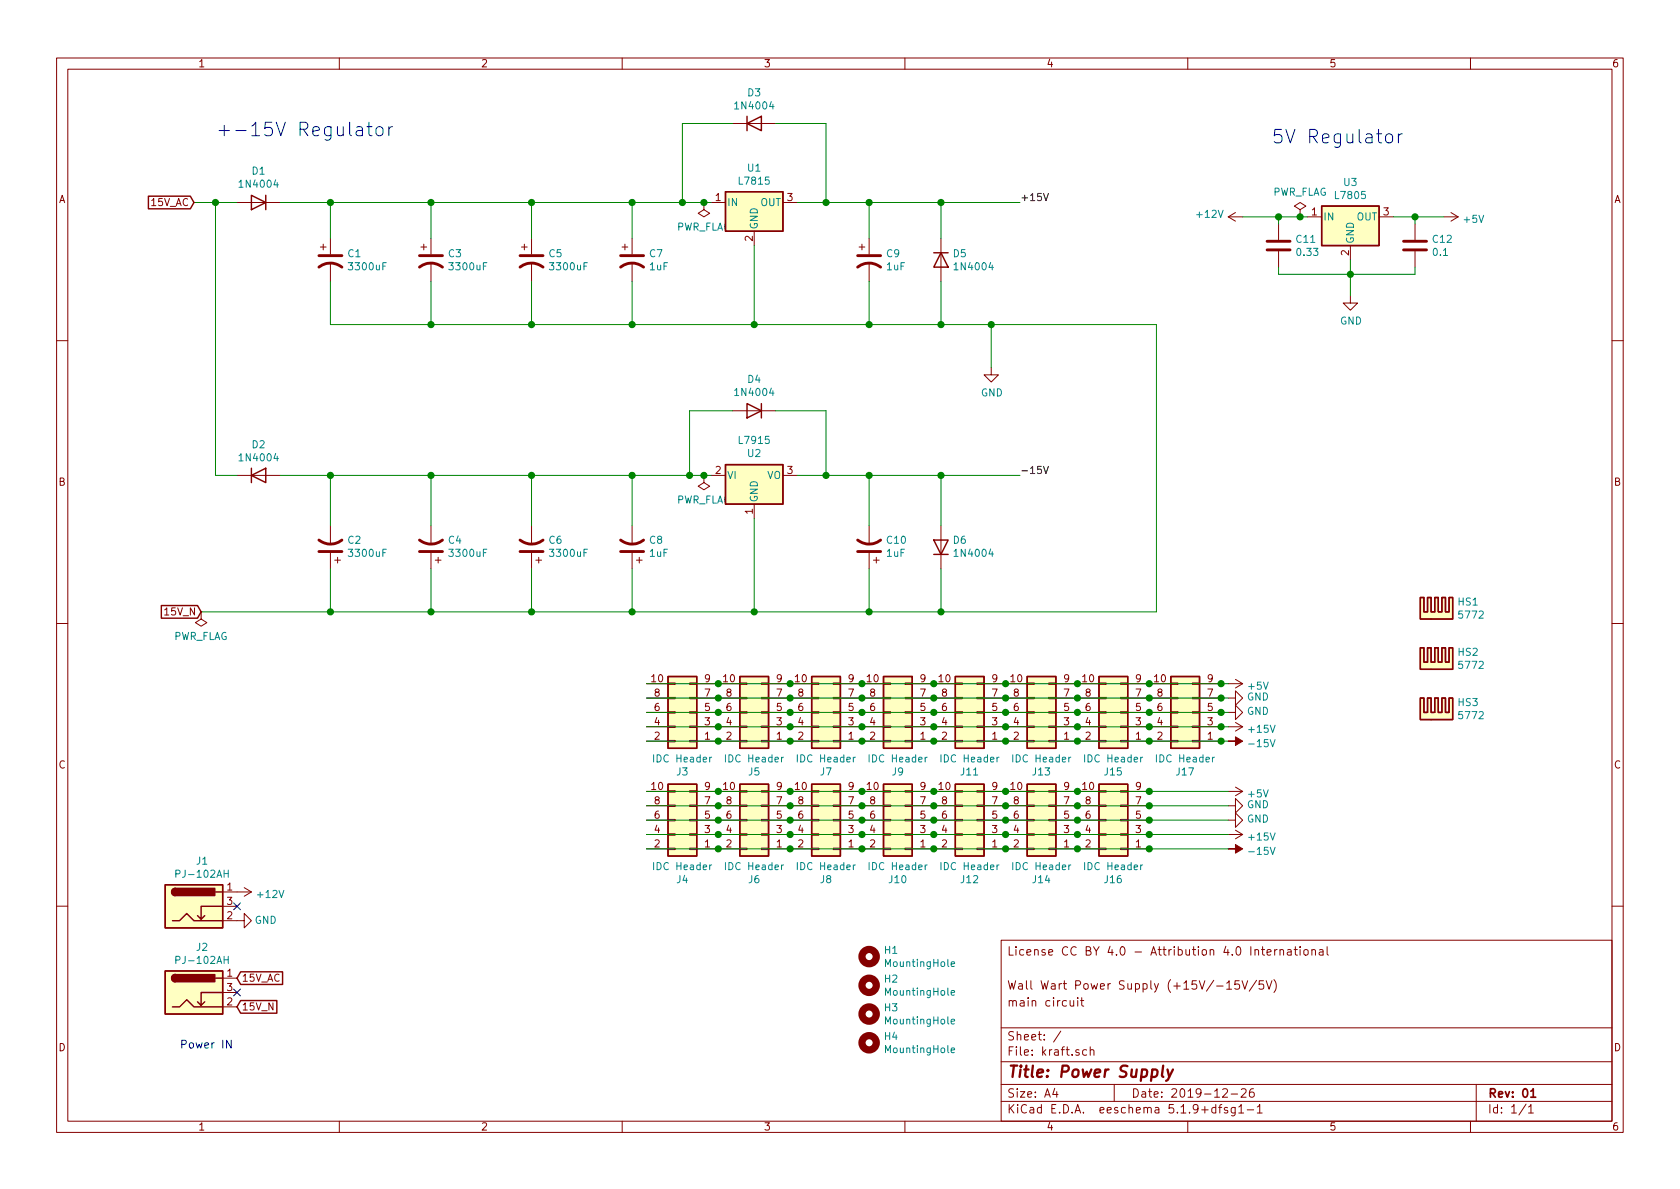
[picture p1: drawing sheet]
<svg xmlns="http://www.w3.org/2000/svg" width="297mm" height="210mm" viewBox="0 0 297 210" stroke-linecap="round" stroke-linejoin="round" font-family="sans-serif">
<g fill="none" stroke="#840000" stroke-width=".18">
<path d="M10 10.3h277v189.9h-277zM12 12.2h273v186.1h-273zM60 10.3v1.9M110 10.3v1.9M160 10.3v1.9M210 10.3v1.9M260 10.3v1.9M41.9 35.8h7.6M124.5 35.8v1.3l1 .6-1 .6-1.1-.6 1.1-.6M124.5 35.8h.1M125.7 35.8h2.6M129.5 21.8h7.7"/>
<path d="M138.4 35.8h2.6M217.2 38.3h2.5M217.2 38.3l1.2 .8M218.4 37.6l-1.2 .7M226.1 39.6v2.8M229.9 37.1l1-.7-1-.6-1 .6 1 .7v1.2M229.9 38.3h.1M231.1 38.3h2.6M243.8 38.3h2.6M250.2 39.6v2.8M255.3 38.3h2.5M256.5 37.6l1.3 .7"/>
<path d="M257.8 38.3l-1.3 .8M56.6 43.7h1.1M57.1 43.2v1M58.4 42.2v2.8M58.4 46.5v3.3M74.4 43.7h1M74.9 43.2v1M76.2 42.2v2.8M76.2 46.5v3.3M92.2 43.7h1M92.7 43.2v1M94 42.2v2.8"/>
<path d="M94 46.5v3.3M110 43.7h1M110.5 43.2v1M111.8 42.2v2.8M111.8 46.5v3.3M133.3 40.9v2.5M151.9 43.7h1M152.4 43.2v1M153.7 42.2v2.8M153.7 46.5v3.3M166.4 42.2v7.6M226.1 44.4v2.8"/>
<path d="M238.8 52.3v1.3h1.2l-1.2 1.3-1.3-1.3h1.3M238.8 43.4v2.6M250.2 44.4v2.8M10 60.2h2M129.5 72.6h7.7M175.3 65v1.3h1.2l-1.2 1.3-1.3-1.3h1.3M285 60.2h2M41.9 84.1h7.6M58.4 93v3.3M58.4 97.8v2.8M59.2 99.1h1M59.7 98.5v1.1"/>
<path d="M76.2 93v3.3M76.2 97.8v2.8M77 99.1h1M77.5 98.5v1.1M94 93v3.3M94 97.8v2.8M94.7 99.1h1.1M95.2 98.5v1.1M111.8 93v3.3M111.8 97.8v2.8M112.5 99.1h1M113 98.5v1.1"/>
<path d="M124.5 84.1v1.2l1 .7-1 .6-1.1-.6 1.1-.7M124.5 84.1h.1M125.7 84.1h2.6M133.3 89.1v2.6M138.4 84.1h2.6M153.7 93v3.3M153.7 97.8v2.8M154.4 99.1h1M154.9 98.5v1.1M166.4 93v7.6M10 110.3h2M35.6 108.2v1.3l1 .6-1 .6-1.1-.6 1.1-.6"/>
<path d="M35.6 108.2h.1M285 110.3h2M114.3 128.5h3.8M114.3 131.1h3.8M114.3 120.9h3.8M114.3 126h3.8M114.3 123.4h3.8M114.3 139.9h3.8M118.1 120.8h1.3v.2h-1.3zM118.1 123.3h1.3v.3h-1.3zM118.1 128.4h1.3v.2h-1.3zM118.1 130.9h1.3v.3h-1.3z"/>
<path d="M118.1 125.9h1.3v.2h-1.3zM118.1 139.8h1.3v.3h-1.3zM121.9 120.8h1.3v.2h-1.3zM121.9 123.3h1.3v.3h-1.3zM121.9 128.4h1.3v.2h-1.3zM121.9 130.9h1.3v.3h-1.3zM121.9 125.9h1.3v.2h-1.3zM121.9 139.8h1.3v.3h-1.3zM123.2 128.5h7.6M123.2 131.1h7.6M123.2 120.9h7.6M123.2 126h7.6"/>
<path d="M123.2 123.4h7.6M123.2 139.9h7.6M130.8 120.8h1.3v.2h-1.3zM130.8 123.3h1.3v.3h-1.3zM130.8 128.4h1.3v.2h-1.3zM130.8 130.9h1.3v.3h-1.3zM130.8 125.9h1.3v.2h-1.3zM130.8 139.8h1.3v.3h-1.3zM134.6 120.8h1.3v.2h-1.3zM134.6 123.3h1.3v.3h-1.3zM134.6 128.4h1.3v.2h-1.3zM134.6 130.9h1.3v.3h-1.3z"/>
<path d="M134.6 125.9h1.3v.2h-1.3zM134.6 139.8h1.3v.3h-1.3zM135.9 128.5h7.6M135.9 131.1h7.6M135.9 120.9h7.6M135.9 126h7.6M135.9 123.4h7.6M135.9 139.9h7.6M143.5 120.8h1.3v.2h-1.3zM143.5 123.3h1.3v.3h-1.3zM143.5 128.4h1.3v.2h-1.3zM143.5 130.9h1.3v.3h-1.3z"/>
<path d="M143.5 125.9h1.3v.2h-1.3zM143.5 139.8h1.3v.3h-1.3zM147.3 120.8h1.3v.2h-1.3zM147.3 123.3h1.3v.3h-1.3zM147.3 128.4h1.3v.2h-1.3zM147.3 130.9h1.3v.3h-1.3zM147.3 125.9h1.3v.2h-1.3zM147.3 139.8h1.3v.3h-1.3zM148.6 128.5h7.6M148.6 131.1h7.6M148.6 120.9h7.6M148.6 126h7.6"/>
<path d="M148.6 123.4h7.6M148.6 139.9h7.6M156.2 120.8h1.3v.2h-1.3zM156.2 123.3h1.3v.3h-1.3zM156.2 128.4h1.3v.2h-1.3zM156.2 130.9h1.3v.3h-1.3zM156.2 125.9h1.3v.2h-1.3zM156.2 139.8h1.3v.3h-1.3zM160 120.8h1.3v.2h-1.3zM160 123.3h1.3v.3h-1.3zM160 128.4h1.3v.2h-1.3zM160 130.9h1.3v.3h-1.3z"/>
<path d="M160 125.9h1.3v.2h-1.3zM160 139.8h1.3v.3h-1.3zM161.3 128.5h7.6M161.3 131.1h7.6M161.3 120.9h7.6M161.3 126h7.6M161.3 123.4h7.6M161.3 139.9h7.6M168.9 120.8h1.3v.2h-1.3zM168.9 123.3h1.3v.3h-1.3zM168.9 128.4h1.3v.2h-1.3zM168.9 130.9h1.3v.3h-1.3z"/>
<path d="M168.9 125.9h1.3v.2h-1.3zM168.9 139.8h1.3v.3h-1.3zM172.7 120.8h1.3v.2h-1.3zM172.7 123.3h1.3v.3h-1.3zM172.7 128.4h1.3v.2h-1.3zM172.7 130.9h1.3v.3h-1.3zM172.7 125.9h1.3v.2h-1.3zM172.7 139.8h1.3v.3h-1.3zM174 128.5h7.6M174 131.1h7.6M174 120.9h7.6M174 126h7.6"/>
<path d="M174 123.4h7.6M174 139.9h7.6M181.6 120.8h1.3v.2h-1.3zM181.6 123.3h1.3v.3h-1.3zM181.6 128.4h1.3v.2h-1.3zM181.6 130.9h1.3v.3h-1.3zM181.6 125.9h1.3v.2h-1.3zM181.6 139.8h1.3v.3h-1.3zM185.4 120.8h1.3v.2h-1.3zM185.4 123.3h1.3v.3h-1.3zM185.4 128.4h1.3v.2h-1.3zM185.4 130.9h1.3v.3h-1.3z"/>
<path d="M185.4 125.9h1.3v.2h-1.3zM185.4 139.8h1.3v.3h-1.3zM186.7 128.5h7.6M186.7 131.1h7.6M186.7 120.9h7.6M186.7 126h7.6M186.7 123.4h7.6M186.7 139.9h7.6M194.3 120.8h1.3v.2h-1.3zM194.3 123.3h1.3v.3h-1.3zM194.3 128.4h1.3v.2h-1.3zM194.3 130.9h1.3v.3h-1.3z"/>
<path d="M194.3 125.9h1.3v.2h-1.3zM194.3 139.8h1.3v.3h-1.3zM198.1 120.8h1.3v.2h-1.3zM198.1 123.3h1.3v.3h-1.3zM198.1 128.4h1.3v.2h-1.3zM198.1 130.9h1.3v.3h-1.3zM198.1 125.9h1.3v.2h-1.3zM198.1 139.8h1.3v.3h-1.3zM199.4 128.5h7.6M199.4 131.1h7.6M199.4 120.9h7.6M199.4 126h7.6"/>
<path d="M199.4 123.4h7.6M199.4 139.9h3.8M207 120.8h1.3v.2h-1.3zM207 123.3h1.3v.3h-1.3zM207 128.4h1.3v.2h-1.3zM207 130.9h1.3v.3h-1.3zM207 125.9h1.3v.2h-1.3zM210.8 120.8h1.3v.2h-1.3zM210.8 123.3h1.3v.3h-1.3zM210.8 128.4h1.3v.2h-1.3zM210.8 130.9h1.3v.3h-1.3zM210.8 125.9h1.3v.2h-1.3z"/>
<path d="M212.1 128.5h3.8M212.1 131.1h3.8M212.1 120.9h3.8M212.1 126h3.8M212.1 123.4h3.8M217.2 123.4h1.2v-1.2l1.3 1.2-1.3 1.3v-1.3M217.2 126h1.2v-1.3l1.3 1.3-1.3 1.2v-1.2M217.2 128.5h2.5M217.2 120.9h2.5M217.2 139.9h2.5M218.4 127.8l1.3 .7M218.4 120.1l1.3 .8"/>
<path d="M218.4 139.2l1.3 .7M219.7 128.5l-1.3 .8M219.7 120.9l-1.3 .8M219.7 139.9l-1.3 .8M39.4 157.7h5M43.2 157l1.2 .7M44.4 157.7l-1.2 .8M114.3 147.6h3.8M114.3 150.1h3.8M114.3 145h3.8M114.3 142.5h3.8M118.1 142.4h1.3v.2h-1.3z"/>
<path d="M118.1 147.4h1.3v.3h-1.3zM118.1 150h1.3v.2h-1.3zM118.1 144.9h1.3v.3h-1.3zM121.9 142.4h1.3v.2h-1.3zM121.9 147.4h1.3v.3h-1.3zM121.9 150h1.3v.2h-1.3zM121.9 144.9h1.3v.3h-1.3zM123.2 147.6h7.6M123.2 150.1h7.6M123.2 145h7.6M123.2 142.5h7.6M130.8 142.4h1.3v.2h-1.3z"/>
<path d="M130.8 147.4h1.3v.3h-1.3zM130.8 150h1.3v.2h-1.3zM130.8 144.9h1.3v.3h-1.3zM134.6 142.4h1.3v.2h-1.3zM134.6 147.4h1.3v.3h-1.3zM134.6 150h1.3v.2h-1.3zM134.6 144.9h1.3v.3h-1.3zM135.9 147.6h7.6M135.9 150.1h7.6M135.9 145h7.6M135.9 142.5h7.6M143.5 142.4h1.3v.2h-1.3z"/>
<path d="M143.5 147.4h1.3v.3h-1.3zM143.5 150h1.3v.2h-1.3zM143.5 144.9h1.3v.3h-1.3zM147.3 142.4h1.3v.2h-1.3zM147.3 147.4h1.3v.3h-1.3zM147.3 150h1.3v.2h-1.3zM147.3 144.9h1.3v.3h-1.3zM148.6 147.6h7.6M148.6 150.1h7.6M148.6 145h7.6M148.6 142.5h7.6M156.2 142.4h1.3v.2h-1.3z"/>
<path d="M156.2 147.4h1.3v.3h-1.3zM156.2 150h1.3v.2h-1.3zM156.2 144.9h1.3v.3h-1.3zM160 142.4h1.3v.2h-1.3zM160 147.4h1.3v.3h-1.3zM160 150h1.3v.2h-1.3zM160 144.9h1.3v.3h-1.3zM161.3 147.6h7.6M161.3 150.1h7.6M161.3 145h7.6M161.3 142.5h7.6M168.9 142.4h1.3v.2h-1.3z"/>
<path d="M168.9 147.4h1.3v.3h-1.3zM168.9 150h1.3v.2h-1.3zM168.9 144.9h1.3v.3h-1.3zM172.7 142.4h1.3v.2h-1.3zM172.7 147.4h1.3v.3h-1.3zM172.7 150h1.3v.2h-1.3zM172.7 144.9h1.3v.3h-1.3zM174 147.6h7.6M174 150.1h7.6M174 145h7.6M174 142.5h7.6M181.6 142.4h1.3v.2h-1.3z"/>
<path d="M181.6 147.4h1.3v.3h-1.3zM181.6 150h1.3v.2h-1.3zM181.6 144.9h1.3v.3h-1.3zM185.4 142.4h1.3v.2h-1.3zM185.4 147.4h1.3v.3h-1.3zM185.4 150h1.3v.2h-1.3zM185.4 144.9h1.3v.3h-1.3zM186.7 147.6h7.6M186.7 150.1h7.6M186.7 145h7.6M186.7 142.5h7.6M194.3 142.4h1.3v.2h-1.3z"/>
<path d="M194.3 147.4h1.3v.3h-1.3zM194.3 150h1.3v.2h-1.3zM194.3 144.9h1.3v.3h-1.3zM198.1 142.4h1.3v.2h-1.3zM198.1 147.4h1.3v.3h-1.3zM198.1 150h1.3v.2h-1.3zM198.1 144.9h1.3v.3h-1.3zM199.4 147.6h3.8M199.4 150.1h3.8M199.4 145h3.8M199.4 142.5h3.8M217.2 142.5h1.2v-1.3l1.3 1.3-1.3 1.3v-1.3"/>
<path d="M217.2 145h1.2v-1.2l1.3 1.2-1.3 1.3v-1.3M217.2 147.6h2.5M218.4 146.8l1.3 .8M219.7 147.6l-1.3 .7M10 160.2h2M39.4 162.8h3.8v-1.3l1.2 1.3-1.2 1.3v-1.3M39.4 160.3h2.5M39.4 173h2.5M39.4 178h2.5M39.4 175.5h2.5M177 166.3h108v32h-108zM189.2 176.9l.1 .9 .3 .1 .2-.1"/>
<path d="M189.8 176.9v1M190.6 176.4v.2M190.6 176.9v1M191.1 176.9h.5M191.3 176.4v1.3l.3 .2M215.1 174.4h1.2M216.9 173.9l.4-.5v1.5M216.9 174.9h.9M219.1 173.4h-.7l-.1 .7 .2-.1 .5 .1 .2 .2-.1 .5-.2 .1-.6-.1M219.6 173.4l.5 1.5 .5-1.5M222.2 173.3l-1.3 2M223 167.9h.6"/>
<path d="M223.2 167.4v1.3l.4 .2M223.4 173.4h-.7l-.1 .7 .2-.1 .5 .1 .1 .2v.5l-.2 .1-.6-.1M223.9 173.4l.5 1.5 .5-1.5M224 168.4l.7-.1v-.3l-.5-.1-.2 .2 .1 .7h.6M225.2 173.2a1.79 1.79 0 0 1 0 2.3M225.4 167.9v1M225.8 167.9l-.4 .3M226.3 168l.2-.1 .4 .1v.9M226.3 167.9v1M227.7 168h.5l.1 .9M228.3 168.3h-.5l-.2 .2 .2 .4 .5-.1M228.8 167.9h.6"/>
<path d="M229 167.4v1.3l.4 .2M229.9 167.4v.2M229.9 167.9v1M230.6 168l.2-.1 .4 .1v.8l-.2 .1-.4-.1zM232 168l.2-.1 .3 .1 .1 .9M232 167.9v1M233.3 168h.6v.9M233.9 168.3h-.4l-.3 .2 .3 .4 .4-.1M234.6 167.4v1.3l.3 .2M285 160.2h2M60 198.3v1.9M110 198.3v1.9"/>
<path d="M160 198.3v1.9M177 194.8h108M177 191.8h108M177 187.8h108M177 181.8h108M186.5 192.5l-.4 1h1M186.8 193v1M187.6 182.3l-1.3 2M192.1 185.7l-.4-.1-.3 .3 .1 .6 .2 .1 .4-.1M192.8 185.7a.37 .37 0 0 1 .6 .1v.8M192.8 185.1v1.5M197 191.8v3"/>
<path d="M210 198.3v1.9M215 195.9l-.5-.1-.3 .3 .1 .6 .2 .1 .5-.1M215 195.3v1.5M215.5 195.8h.5M216 195.3l-.3 .2v1.3M216.2 192.7l.2-.2h.4l.2 .5-.9 1h.9M217 195.9l-.3-.1-.2 .2v.3l.5 .1v.3h-.5M217.7 193.5h1.1M218.4 195.8v1.2l-.3 .3h-.3M218.4 195.9l-.4-.1-.3 .3 .1 .6h.6M219 195.8l.5-.5v1.5M219 196.8h.9"/>
<path d="M219.5 192.7l.2-.2h.3l.3 .2v.3v.2l-.9 .8h.9M220.5 196.3h1.2M221.6 192.5a.59 .59 0 0 0-.7 .7l.1 .7 .2 .1 .5-.1 .1-.5-.2-.2-.4-.1-.3 .3M222.3 195.8l.4-.5v1.5M222.3 196.8h.9M260 198.3v1.9M261 191.8v6.5M269.8 195.2l-1.2 2M270.3 195.8l.4-.5v1.5M270.3 196.8h.8"/>
</g>
<path d="M270.7 193l.4-.5v1.5M270.7 194h.8" fill="none" stroke="#840000" stroke-width=".3"/>
<path d="M205.7 188.4l-.3 1.8 .3 .2M206.4 189.1l.3 1.3M207.4 189.1l-.9 1.8-.3 .2" fill="none" stroke="#840000" stroke-width=".41"/>
<g fill="#840000" stroke="#840000" stroke-width=".18">
<path d="M217.2 131.1h1.2v-.8l1.3 .8-1.3 .7v-.7z"/>
<path d="M217.2 150.1h1.2v-.8l1.3 .8-1.3 .8v-.8z"/>
</g>
<g fill="#ffffc2" stroke="#ffffc2" stroke-width=".18">
<path d="M118.1 119.6h5.1v12.7h-5.1z"/>
<path d="M130.8 119.6h5.1v12.7h-5.1z"/>
<path d="M143.5 119.6h5.1v12.7h-5.1z"/>
<path d="M156.2 119.6h5.1v12.7h-5.1z"/>
<path d="M168.9 119.6h5.1v12.7h-5.1z"/>
<path d="M181.6 119.6h5.1v12.7h-5.1z"/>
<path d="M194.3 119.6h5.1v12.7h-5.1z"/>
<path d="M128.3 82.2h10.1v6.9h-10.1z"/>
<path d="M128.3 33.9h10.1v7h-10.1z"/>
<path d="M233.7 36.4h10.1v7h-10.1z"/>
<path d="M251.1 123.4h.7v2.6h.6v-2.6h.6v2.6h.7l-.7 1.2h-1.9z"/>
<path d="M253.7 123.4h.6v2.6h.6v-2.6h.7v2.6h.6v-2.6h.6v3.8h-3.8l.7-1.2z"/>
<path d="M251.1 114.5h.7v2.6h.6v-2.6h.6v2.6h.7l-.7 1.3h-1.9z"/>
<path d="M253.7 114.5h.6v2.6h.6v-2.6h.7v2.6h.6v-2.6h.6v3.9h-3.8l.7-1.3z"/>
<path d="M251.1 105.7h.7v2.5h.6v-2.5h.6v2.5h.7l-.7 1.3h-1.9z"/>
<path d="M253.7 105.7h.6v2.5h.6v-2.5h.7v2.5h.6v-2.5h.6v3.8h-3.8l.7-1.3z"/>
<path d="M29.2 156.5h10.2v7.6h-10.2z"/>
<path d="M29.2 171.7h10.2v7.6h-10.2z"/>
<path d="M118.1 138.7h5.1v12.7h-5.1z"/>
<path d="M130.8 138.7h5.1v12.7h-5.1z"/>
<path d="M143.5 138.7h5.1v12.7h-5.1z"/>
<path d="M156.2 138.7h5.1v12.7h-5.1z"/>
<path d="M168.9 138.7h5.1v12.7h-5.1z"/>
<path d="M181.6 138.7h5.1v12.7h-5.1z"/>
<path d="M194.3 138.7h5.1v12.7h-5.1z"/>
<path d="M207 119.6h5.1v12.7h-5.1z"/>
</g>
<g fill="none" stroke="#840000" stroke-width=".25">
<path d="M26.2 34.7h7.5l.6 1.1-.6 1.1h-7.5zM44.4 34.5l2.6 1.3-2.6 1.3zM47 34.5v2.6M128.3 33.9h10.1v7h-10.1zM132.1 21.8l2.5-1.2v2.5zM132.1 20.6v2.5M233.7 36.4h10.1v7h-10.1zM165.1 44.7h2.5M166.4 44.7l1.2 2.5h-2.5zM132.1 71.4l2.5 1.2-2.5 1.3zM134.6 71.4v2.5M44.4 84.1l2.6-1.3v2.5z"/>
<path d="M44.4 82.8v2.5M128.3 82.2h10.1v6.9h-10.1zM165.1 95.5h2.5l-1.2 2.5zM165.1 98h2.5M28.5 107.1h6.4l.7 1.1-.7 1.1h-6.4zM118.1 119.6h5.1v12.7h-5.1zM130.8 119.6h5.1v12.7h-5.1zM143.5 119.6h5.1v12.7h-5.1zM156.2 119.6h5.1v12.7h-5.1zM168.9 119.6h5.1v12.7h-5.1zM181.6 119.6h5.1v12.7h-5.1zM194.3 119.6h5.1v12.7h-5.1z"/>
<path d="M207 119.6h5.1v12.7h-5.1zM251.1 114.5h.7v2.6h.6v-2.6h.6v2.6h.7v-2.6h.6v2.6h.6v-2.6h.7v2.6h.6v-2.6h.6v3.9h-5.7zM251.1 105.7h.7v2.5h.6v-2.5h.6v2.5h.7v-2.5h.6v2.5h.6v-2.5h.7v2.5h.6v-2.5h.6v3.8h-5.7zM118.1 138.7h5.1v12.7h-5.1zM130.8 138.7h5.1v12.7h-5.1zM143.5 138.7h5.1v12.7h-5.1zM156.2 138.7h5.1v12.7h-5.1zM168.9 138.7h5.1v12.7h-5.1zM181.6 138.7h5.1v12.7h-5.1zM194.3 138.7h5.1v12.7h-5.1zM251.1 123.4h.7v2.6h.6v-2.6h.6v2.6h.7v-2.6h.6v2.6h.6v-2.6h.7v2.6h.6v-2.6h.6v3.8h-5.7zM29.2 156.5h10.2v7.6h-10.2z"/>
<path d="M31 157.1a.63 .63 0 0 0-.6 .6 .63 .63 0 0 0 .6 .7M38.1 157.7h1.3M29.2 171.7h10.2v7.6h-10.2zM30.5 162.8h1.2l1.3-1.3 1.3 1.3h5.1M30.5 178h1.2l1.3-1.2 1.3 1.2h5.1M31 172.3a.63 .63 0 0 0-.6 .7 .63 .63 0 0 0 .6 .6M36.2 161.9l-.6 .7M36.2 177.2l-.6 .6M38.1 173h1.3M39.4 160.3h-3.8v2.3l-.7-.7M39.4 175.5h-3.8v2.3l-.7-.6M42.5 171.9h7.5v2.2h-7.5l-.6-1.1z"/>
<path d="M42.5 176.9h6.4v2.3h-6.4l-.6-1.2z"/>
</g>
<g fill="none" stroke="#008484" stroke-width=".18">
<path d="M125.8 133.9l-.3 .2M138.5 133.9l-.3 .2M151.2 133.9l-.3 .2M163.9 133.9l-.3 .2M176.6 133.9l-.3 .2M189.3 133.9l-.3 .2M202 133.9l-.3 .2M214.7 133.9l-.3 .2M31.1 154.5l.7-.1v-.4l-.7-.1v1.2M39.6 154.5h.8M40.4 153.9v1.2M125.8 153l-.3 .2"/>
<path d="M138.5 153l-.3 .2M151.2 153l-.3 .2M163.9 153l-.3 .2M176.6 153l-.3 .2M189.3 153l-.3 .2M202 153l-.3 .2M31.1 169.8l.7-.1v-.5l-.7-.1v1.3M39.6 169.7h.8M40.4 169.1v1.3M168.2 170.5l.6-.1-.1-.3h-.3l-.2 .2v.6h.5M168.2 175.6l.6-.1-.1-.3h-.3l-.2 .1v.6h.5M168.2 180.6l.6-.1-.1-.2-.3-.1-.2 .2v.6h.5"/>
<path d="M168.2 185.7l.6-.1-.1-.2-.3-.1-.2 .2v.6h.5"/>
</g>
<g fill="none" stroke="#840000" stroke-width=".51">
<path d="M56.4 47.2a3.3 3.3 0 0 1 4.1 0M56.4 45.2h4.1M74.2 47.2a3.3 3.3 0 0 1 4 0M74.2 45.2h4M91.9 47.2a3.3 3.3 0 0 1 4.1 0M91.9 45.2h4.1M109.7 47.2a3.3 3.3 0 0 1 4.1 0M109.7 45.2h4.1M151.6 47.2a3.3 3.3 0 0 1 4.1 0M151.6 45.2h4.1M224 44.2h4.1M224 42.7h4.1"/>
<path d="M248.2 44.2h4M248.2 42.7h4M56.4 95.5a3.3 3.3 0 0 0 4.1 0M56.4 97.5h4.1M74.2 95.5a3.3 3.3 0 0 0 4 0M74.2 97.5h4M91.9 95.5a3.3 3.3 0 0 0 4.1 0M91.9 97.5h4.1M109.7 95.5a3.3 3.3 0 0 0 4.1 0M109.7 97.5h4.1M151.6 95.5a3.3 3.3 0 0 0 4.1 0M151.6 97.5h4.1"/>
</g>
<g fill="none" stroke="#840000" stroke-width="1.3">
<circle cx="153.7" cy="169.2" r="1.27"/>
<circle cx="153.7" cy="174.2" r="1.27"/>
<circle cx="153.7" cy="179.3" r="1.27"/>
<circle cx="153.7" cy="184.4" r="1.27"/>
</g>
<g fill="#840000" stroke="#840000" stroke-width=".25">
<path d="M30.5 157.3l.5-.2v1.3a.64 .64 0 0 1-.6-.4 .64 .64 0 0 1 .1-.7z"/>
<path d="M31 157.1h7v1.3h-7z"/>
<path d="M30.5 172.5l.5-.2v1.3a.64 .64 0 0 1-.6-.4 .64 .64 0 0 1 .1-.7z"/>
<path d="M31 172.3h7v1.3h-7z"/>
</g>
<g fill="none" stroke="#008400" stroke-width=".18">
<path d="M34.3 35.8h7.6M38.1 35.8v48.3h3.8M49.5 35.8h76.2M58.4 35.8v6.4M76.2 35.8v6.4M94 35.8v6.4M111.8 35.8v6.4M129.5 21.8h-8.9v14M137.2 21.8h8.8v14M141 35.8h39.3M153.7 35.8v6.4M166.4 35.8v6.4"/>
<path d="M219.7 38.3h11.4M226.1 38.3v1.3M246.4 38.3h8.9M250.2 38.3v1.3M58.4 49.8v7.6h146.1v50.8h-168.9M76.2 49.8v7.6M94 49.8v7.6M111.8 49.8v7.6M133.3 43.4v14M153.7 49.8v7.6M166.4 49.8v7.6M175.3 57.4v7.6"/>
<path d="M226.1 47.2v1.3h24.1v-1.3M238.8 46v6.3M129.5 72.6h-7.6v11.5M137.2 72.6h8.8v11.5M49.5 84.1h76.2M58.4 84.1v8.9M76.2 84.1v8.9M94 84.1v8.9M111.8 84.1v8.9M133.3 91.7v16.5M141 84.1h39.3M153.7 84.1v8.9"/>
<path d="M166.4 84.1v8.9M58.4 100.6v7.6M76.2 100.6v7.6M94 100.6v7.6M111.8 100.6v7.6M153.7 100.6v7.6M166.4 100.6v7.6M114.3 126h102.9M114.3 128.5h102.9M114.3 131.1h102.9M114.3 123.4h102.9M114.3 120.9h102.9"/>
<path d="M114.3 139.9h102.9M114.3 147.6h102.9M114.3 145h102.9M114.3 150.1h102.9M114.3 142.5h102.9"/>
</g>
<path d="M184.5 34.2l.4 1.3 .5-1.3M184.5 82.5l.4 1.2 .5-1.2" fill="none" stroke="#000" stroke-width=".18"/>
<path d="M63.1 22.5l.2-.1 .7 .1 .1 1.5M64.1 23l-.8 .1a.47 .47 0 0 0-.4 .4 .47 .47 0 0 0 .4 .5l.8-.1M64.9 22.4h.9M65.2 21.6v2.1l.1 .2 .5 .1M66.7 22.5a.63 .63 0 0 1 1 .4v.6a.64 .64 0 0 1-.6 .5 .64 .64 0 0 1-.6-.5v-.6zM68.8 22.4v1.6M69.4 22.4a.64 .64 0 0 0-.6 .5M245.1 23.9a.65 .65 0 0 1 .6-.2 .65 .65 0 0 1 .5 .4v.7a.64 .64 0 0 1-.6 .5 .64 .64 0 0 1-.6-.5zM247.2 23.7v1.6M247.9 23.7a.64 .64 0 0 0-.7 .4M40.9 183.9v1.4l-.8-1.4v1.4" fill="none" stroke="#0000c2" stroke-width=".18"/>
<g fill="#008400" stroke="#008400" stroke-width=".25">
<circle cx="177.8" cy="142.5" r=".51"/>
<circle cx="146.1" cy="35.8" r=".51"/>
<circle cx="139.7" cy="145" r=".51"/>
<circle cx="58.4" cy="108.2" r=".51"/>
<circle cx="127" cy="145" r=".51"/>
<circle cx="165.1" cy="142.5" r=".51"/>
<circle cx="133.4" cy="57.4" r=".51"/>
<circle cx="94" cy="108.2" r=".51"/>
<circle cx="152.4" cy="142.5" r=".51"/>
<circle cx="152.4" cy="145" r=".51"/>
<circle cx="203.2" cy="142.5" r=".51"/>
<circle cx="76.2" cy="108.2" r=".51"/>
<circle cx="190.5" cy="142.5" r=".51"/>
<circle cx="165.1" cy="147.6" r=".51"/>
<circle cx="165.1" cy="150.1" r=".51"/>
<circle cx="152.4" cy="150.1" r=".51"/>
<circle cx="111.8" cy="84.1" r=".51"/>
<circle cx="139.7" cy="150.1" r=".51"/>
<circle cx="177.8" cy="150.1" r=".51"/>
<circle cx="127" cy="150.1" r=".51"/>
<circle cx="94" cy="84.1" r=".51"/>
<circle cx="203.2" cy="147.6" r=".51"/>
<circle cx="190.5" cy="150.1" r=".51"/>
<circle cx="190.5" cy="147.6" r=".51"/>
<circle cx="94" cy="35.8" r=".51"/>
<circle cx="177.8" cy="147.6" r=".51"/>
<circle cx="203.2" cy="150.1" r=".51"/>
<circle cx="38.1" cy="35.8" r=".51"/>
<circle cx="166.4" cy="57.4" r=".51"/>
<circle cx="152.4" cy="147.6" r=".51"/>
<circle cx="175.3" cy="57.4" r=".51"/>
<circle cx="139.7" cy="147.6" r=".51"/>
<circle cx="127" cy="147.6" r=".51"/>
<circle cx="76.2" cy="84.1" r=".51"/>
<circle cx="153.7" cy="84.1" r=".51"/>
<circle cx="203.2" cy="145" r=".51"/>
<circle cx="58.4" cy="84.1" r=".51"/>
<circle cx="190.5" cy="145" r=".51"/>
<circle cx="177.8" cy="145" r=".51"/>
<circle cx="166.4" cy="84.1" r=".51"/>
<circle cx="165.1" cy="145" r=".51"/>
<circle cx="111.8" cy="35.8" r=".51"/>
<circle cx="165.1" cy="123.4" r=".51"/>
<circle cx="177.8" cy="123.4" r=".51"/>
<circle cx="190.5" cy="123.4" r=".51"/>
<circle cx="203.2" cy="123.4" r=".51"/>
<circle cx="124.5" cy="84.1" r=".51"/>
<circle cx="215.9" cy="123.4" r=".51"/>
<circle cx="127" cy="126" r=".51"/>
<circle cx="139.7" cy="126" r=".51"/>
<circle cx="152.4" cy="123.4" r=".51"/>
<circle cx="152.4" cy="126" r=".51"/>
<circle cx="153.7" cy="35.8" r=".51"/>
<circle cx="165.1" cy="126" r=".51"/>
<circle cx="177.8" cy="126" r=".51"/>
<circle cx="190.5" cy="126" r=".51"/>
<circle cx="203.2" cy="126" r=".51"/>
<circle cx="166.4" cy="35.8" r=".51"/>
<circle cx="139.7" cy="142.5" r=".51"/>
<circle cx="203.2" cy="120.9" r=".51"/>
<circle cx="111.8" cy="57.4" r=".51"/>
<circle cx="127" cy="120.9" r=".51"/>
<circle cx="139.7" cy="120.9" r=".51"/>
<circle cx="152.4" cy="120.9" r=".51"/>
<circle cx="165.1" cy="120.9" r=".51"/>
<circle cx="177.8" cy="120.9" r=".51"/>
<circle cx="190.5" cy="120.9" r=".51"/>
<circle cx="238.8" cy="48.5" r=".51"/>
<circle cx="215.9" cy="126" r=".51"/>
<circle cx="94" cy="57.4" r=".51"/>
<circle cx="229.9" cy="38.3" r=".51"/>
<circle cx="76.2" cy="57.4" r=".51"/>
<circle cx="153.7" cy="57.4" r=".51"/>
<circle cx="215.9" cy="120.9" r=".51"/>
<circle cx="124.5" cy="35.8" r=".51"/>
<circle cx="127" cy="123.4" r=".51"/>
<circle cx="139.7" cy="123.4" r=".51"/>
<circle cx="165.1" cy="139.9" r=".51"/>
<circle cx="127" cy="128.5" r=".51"/>
<circle cx="215.9" cy="131.1" r=".51"/>
<circle cx="121.9" cy="84.1" r=".51"/>
<circle cx="76.2" cy="35.8" r=".51"/>
<circle cx="127" cy="139.9" r=".51"/>
<circle cx="139.7" cy="139.9" r=".51"/>
<circle cx="166.4" cy="108.2" r=".51"/>
<circle cx="152.4" cy="139.9" r=".51"/>
<circle cx="146.1" cy="84.1" r=".51"/>
<circle cx="177.8" cy="139.9" r=".51"/>
<circle cx="153.7" cy="108.2" r=".51"/>
<circle cx="190.5" cy="139.9" r=".51"/>
<circle cx="203.2" cy="139.9" r=".51"/>
<circle cx="133.4" cy="108.2" r=".51"/>
<circle cx="58.4" cy="35.8" r=".51"/>
<circle cx="111.8" cy="108.2" r=".51"/>
<circle cx="127" cy="142.5" r=".51"/>
<circle cx="190.5" cy="131.1" r=".51"/>
<circle cx="139.7" cy="128.5" r=".51"/>
<circle cx="152.4" cy="128.5" r=".51"/>
<circle cx="250.2" cy="38.3" r=".51"/>
<circle cx="165.1" cy="128.5" r=".51"/>
<circle cx="226.1" cy="38.3" r=".51"/>
<circle cx="177.8" cy="128.5" r=".51"/>
<circle cx="190.5" cy="128.5" r=".51"/>
<circle cx="203.2" cy="128.5" r=".51"/>
<circle cx="215.9" cy="128.5" r=".51"/>
<circle cx="127" cy="131.1" r=".51"/>
<circle cx="139.7" cy="131.1" r=".51"/>
<circle cx="152.4" cy="131.1" r=".51"/>
<circle cx="165.1" cy="131.1" r=".51"/>
<circle cx="120.7" cy="35.8" r=".51"/>
<circle cx="177.8" cy="131.1" r=".51"/>
<circle cx="203.2" cy="131.1" r=".51"/>
</g>
<path d="M41.3 159.7l1.2 1.2M42.5 159.7l-1.2 1.2M41.3 174.9l1.2 1.2M42.5 174.9l-1.2 1.2" fill="none" stroke="#000084" stroke-width=".18"/>
<g font-size="3.3" fill="#0000c2">
<text x="38.1" y="24.1">+-15V Regulator</text>
<text x="224.8" y="25.4">5V Regulator</text>
</g>
<text font-size="2.8" fill="#840000" x="178" y="190.5">Title: Power Supply</text>
<g font-size="2.1" fill="#840000">
<text x="178" y="169">License CC BY 4.0 - Attribution 4.0 International</text>
<text x="178" y="178">main circuit</text>
<text x="178" y="175">Wall Wart Power Supply (+15V/-15V/5V)</text>
<text x="178" y="184">Sheet: /</text>
<text x="178" y="186.7">File: kraft.sch</text>
<text x="178" y="196.9">KiCad E.D.A. eeschema 5.1.9+dfsg1-1</text>
<text x="178" y="194.1">Size: A4</text>
<text x="200" y="194.1">Date: 2019-12-26</text>
<text x="263" y="194.1">Rev: 01</text>
<text x="263" y="196.9">Id: 1/1</text>
</g>
<text font-size="1.9" fill="#0000c2" x="31.7" y="185.4">Power IN</text>
<g font-size="1.8" fill="#840000">
<text x="35" y="11.9">1</text>
<text x="85" y="11.9">2</text>
<text x="135" y="11.9">3</text>
<text x="185" y="11.9">4</text>
<text x="235" y="11.9">5</text>
<text x="285" y="11.9">6</text>
<text x="10.4" y="35.9">A</text>
<text x="126.5" y="35.6">1</text>
<text x="139.2" y="35.6">3</text>
<text x="285.4" y="35.9">A</text>
<text x="26.8" y="36.4">15V_AC</text>
<text x="231.9" y="38.1">1</text>
<text x="244.6" y="38.1">3</text>
<text x="133.1" y="42.6" transform="rotate(-90 133.1 42.6)">2</text>
<text x="238.5" y="45.2" transform="rotate(-90 238.5 45.2)">2</text>
<text x="126.5" y="83.8">2</text>
<text x="139.2" y="83.8">3</text>
<text x="10.4" y="85.9">B</text>
<text x="285.4" y="85.9">B</text>
<text x="133.1" y="90.9" transform="rotate(-90 133.1 90.9)">1</text>
<text x="29.4" y="108.8">15V_N</text>
<text x="115.2" y="120.6">10</text>
<text x="115.7" y="125.7">6</text>
<text x="115.7" y="123.2">8</text>
<text x="124.6" y="125.7">5</text>
<text x="124.6" y="123.2">7</text>
<text x="124.6" y="120.6">9</text>
<text x="127.9" y="120.6">10</text>
<text x="128.4" y="125.7">6</text>
<text x="128.4" y="123.2">8</text>
<text x="137.3" y="125.7">5</text>
<text x="137.3" y="123.2">7</text>
<text x="137.3" y="120.6">9</text>
<text x="140.6" y="120.6">10</text>
<text x="141.1" y="125.7">6</text>
<text x="141.1" y="123.2">8</text>
<text x="150" y="125.7">5</text>
<text x="150" y="123.2">7</text>
<text x="150" y="120.6">9</text>
<text x="153.3" y="120.6">10</text>
<text x="153.8" y="125.7">6</text>
<text x="153.8" y="123.2">8</text>
<text x="162.7" y="125.7">5</text>
<text x="162.7" y="123.2">7</text>
<text x="162.7" y="120.6">9</text>
<text x="166" y="120.6">10</text>
<text x="166.5" y="125.7">6</text>
<text x="166.5" y="123.2">8</text>
<text x="175.4" y="125.7">5</text>
<text x="175.4" y="123.2">7</text>
<text x="175.4" y="120.6">9</text>
<text x="178.7" y="120.6">10</text>
<text x="179.2" y="125.7">6</text>
<text x="179.2" y="123.2">8</text>
<text x="188.1" y="125.7">5</text>
<text x="188.1" y="123.2">7</text>
<text x="188.1" y="120.6">9</text>
<text x="191.4" y="120.6">10</text>
<text x="191.9" y="125.7">6</text>
<text x="191.9" y="123.2">8</text>
<text x="200.8" y="125.7">5</text>
<text x="200.8" y="123.2">7</text>
<text x="200.8" y="120.6">9</text>
<text x="204.1" y="120.6">10</text>
<text x="204.6" y="125.7">6</text>
<text x="204.6" y="123.2">8</text>
<text x="213.5" y="125.7">5</text>
<text x="213.5" y="123.2">7</text>
<text x="213.5" y="120.6">9</text>
<text x="115.7" y="130.8">2</text>
<text x="115.7" y="128.3">4</text>
<text x="124.6" y="130.8">1</text>
<text x="124.6" y="128.3">3</text>
<text x="128.4" y="130.8">2</text>
<text x="128.4" y="128.3">4</text>
<text x="137.3" y="130.8">1</text>
<text x="137.3" y="128.3">3</text>
<text x="141.1" y="130.8">2</text>
<text x="141.1" y="128.3">4</text>
<text x="150" y="130.8">1</text>
<text x="150" y="128.3">3</text>
<text x="153.8" y="130.8">2</text>
<text x="153.8" y="128.3">4</text>
<text x="162.7" y="130.8">1</text>
<text x="162.7" y="128.3">3</text>
<text x="166.5" y="130.8">2</text>
<text x="166.5" y="128.3">4</text>
<text x="175.4" y="130.8">1</text>
<text x="175.4" y="128.3">3</text>
<text x="179.2" y="130.8">2</text>
<text x="179.2" y="128.3">4</text>
<text x="188.1" y="130.8">1</text>
<text x="188.1" y="128.3">3</text>
<text x="191.9" y="130.8">2</text>
<text x="191.9" y="128.3">4</text>
<text x="200.8" y="130.8">1</text>
<text x="200.8" y="128.3">3</text>
<text x="204.6" y="130.8">2</text>
<text x="204.6" y="128.3">4</text>
<text x="213.5" y="130.8">1</text>
<text x="213.5" y="128.3">3</text>
<text x="10.4" y="135.9">C</text>
<text x="285.4" y="135.9">C</text>
<text x="115.2" y="139.7">10</text>
<text x="115.7" y="142.2">8</text>
<text x="124.6" y="142.2">7</text>
<text x="124.6" y="139.7">9</text>
<text x="127.9" y="139.7">10</text>
<text x="128.4" y="142.2">8</text>
<text x="137.3" y="142.2">7</text>
<text x="137.3" y="139.7">9</text>
<text x="140.6" y="139.7">10</text>
<text x="141.1" y="142.2">8</text>
<text x="150" y="142.2">7</text>
<text x="150" y="139.7">9</text>
<text x="153.3" y="139.7">10</text>
<text x="153.8" y="142.2">8</text>
<text x="162.7" y="142.2">7</text>
<text x="162.7" y="139.7">9</text>
<text x="166" y="139.7">10</text>
<text x="166.5" y="142.2">8</text>
<text x="175.4" y="142.2">7</text>
<text x="175.4" y="139.7">9</text>
<text x="178.7" y="139.7">10</text>
<text x="179.2" y="142.2">8</text>
<text x="188.1" y="142.2">7</text>
<text x="188.1" y="139.7">9</text>
<text x="191.4" y="139.7">10</text>
<text x="191.9" y="142.2">8</text>
<text x="200.8" y="142.2">7</text>
<text x="200.8" y="139.7">9</text>
<text x="115.7" y="149.9">2</text>
<text x="115.7" y="147.3">4</text>
<text x="115.7" y="144.8">6</text>
<text x="124.6" y="149.9">1</text>
<text x="124.6" y="147.3">3</text>
<text x="124.6" y="144.8">5</text>
<text x="128.4" y="149.9">2</text>
<text x="128.4" y="147.3">4</text>
<text x="128.4" y="144.8">6</text>
<text x="137.3" y="149.9">1</text>
<text x="137.3" y="147.3">3</text>
<text x="137.3" y="144.8">5</text>
<text x="141.1" y="149.9">2</text>
<text x="141.1" y="147.3">4</text>
<text x="141.1" y="144.8">6</text>
<text x="150" y="149.9">1</text>
<text x="150" y="147.3">3</text>
<text x="150" y="144.8">5</text>
<text x="153.8" y="149.9">2</text>
<text x="153.8" y="147.3">4</text>
<text x="153.8" y="144.8">6</text>
<text x="162.7" y="149.9">1</text>
<text x="162.7" y="147.3">3</text>
<text x="162.7" y="144.8">5</text>
<text x="166.5" y="149.9">2</text>
<text x="166.5" y="147.3">4</text>
<text x="166.5" y="144.8">6</text>
<text x="175.4" y="149.9">1</text>
<text x="175.4" y="147.3">3</text>
<text x="175.4" y="144.8">5</text>
<text x="179.2" y="149.9">2</text>
<text x="179.2" y="147.3">4</text>
<text x="179.2" y="144.8">6</text>
<text x="188.1" y="149.9">1</text>
<text x="188.1" y="147.3">3</text>
<text x="188.1" y="144.8">5</text>
<text x="191.9" y="149.9">2</text>
<text x="191.9" y="147.3">4</text>
<text x="191.9" y="144.8">6</text>
<text x="200.8" y="149.9">1</text>
<text x="200.8" y="147.3">3</text>
<text x="200.8" y="144.8">5</text>
<text x="40.2" y="157.5">1</text>
<text x="40.2" y="160">3</text>
<text x="40.2" y="162.6">2</text>
<text x="40.2" y="172.7">1</text>
<text x="42.7" y="173.6">15V_AC</text>
<text x="40.2" y="177.8">2</text>
<text x="40.2" y="175.3">3</text>
<text x="42.7" y="178.7">15V_N</text>
<text x="10.4" y="185.9">D</text>
<text x="285.4" y="185.9">D</text>
<text x="35" y="199.9">1</text>
<text x="85" y="199.9">2</text>
<text x="135" y="199.9">3</text>
<text x="185" y="199.9">4</text>
<text x="235" y="199.9">5</text>
<text x="285" y="199.9">6</text>
</g>
<g font-size="1.8" fill="#008484">
<text x="132.2" y="17">D3</text>
<text x="130.3" y="19.3">1N4004</text>
<text x="42.6" y="33.2">1N4004</text>
<text x="44.6" y="30.9">D1</text>
<text x="130.9" y="32.7">L7815</text>
<text x="132.2" y="30.3">U1</text>
<text x="224.9" y="34.6">PWR_FLAG</text>
<text x="236.3" y="35.2">L7805</text>
<text x="237.6" y="32.9">U3</text>
<text x="119.5" y="40.8">PWR_FLAG</text>
<text x="128.5" y="36.4">IN</text>
<text x="134" y="40.6" transform="rotate(-90 134 40.6)">GND</text>
<text x="134.4" y="36.4">OUT</text>
<text x="211.8" y="38.5">+12V</text>
<text x="233.9" y="39">IN</text>
<text x="239.9" y="39">OUT</text>
<text x="258.9" y="39.4">+5V</text>
<text x="61.5" y="45.5">C1</text>
<text x="61.9" y="47.8">3300uF</text>
<text x="79.3" y="45.5">C3</text>
<text x="79.7" y="47.8">3300uF</text>
<text x="97.1" y="45.5">C5</text>
<text x="97.5" y="47.8">3300uF</text>
<text x="114.9" y="45.5">C7</text>
<text x="114.9" y="47.8">1uF</text>
<text x="156.8" y="45.5">C9</text>
<text x="156.8" y="47.8">1uF</text>
<text x="168.6" y="45.5">D5</text>
<text x="169" y="47.8">1N4004</text>
<text x="229.3" y="42.9">C11</text>
<text x="229.4" y="45.3">0.33</text>
<text x="239.4" y="43.2" transform="rotate(-90 239.4 43.2)">GND</text>
<text x="253.4" y="42.9">C12</text>
<text x="253.5" y="45.3">0.1</text>
<text x="236.9" y="57.4">GND</text>
<text x="130.3" y="70">1N4004</text>
<text x="132.2" y="67.7">D4</text>
<text x="173.4" y="70.1">GND</text>
<text x="42.6" y="81.6">1N4004</text>
<text x="44.6" y="79.3">D2</text>
<text x="130.9" y="78.5">L7915</text>
<text x="132.2" y="80.8">U2</text>
<text x="119.5" y="89">PWR_FLAG</text>
<text x="128.5" y="84.7">VI</text>
<text x="134" y="88.9" transform="rotate(-90 134 88.9)">GND</text>
<text x="135.6" y="84.7">VO</text>
<text x="61.5" y="96.2">C2</text>
<text x="61.9" y="98.5">3300uF</text>
<text x="79.3" y="96.2">C4</text>
<text x="79.7" y="98.5">3300uF</text>
<text x="97.1" y="96.2">C6</text>
<text x="97.5" y="98.5">3300uF</text>
<text x="114.9" y="96.2">C8</text>
<text x="114.9" y="98.5">1uF</text>
<text x="156.8" y="98.5">1uF</text>
<text x="156.9" y="96.2">C10</text>
<text x="168.6" y="96.2">D6</text>
<text x="169" y="98.5">1N4004</text>
<text x="257.9" y="107.1">HS1</text>
<text x="30.6" y="113.2">PWR_FLAG</text>
<text x="258.1" y="109.4">5772</text>
<text x="257.9" y="116">HS2</text>
<text x="258.1" y="118.3">5772</text>
<text x="220.5" y="123.9">GND</text>
<text x="220.8" y="122">+5V</text>
<text x="257.9" y="124.9">HS3</text>
<text x="220.5" y="126.4">GND</text>
<text x="221" y="129.6">+15V</text>
<text x="258.1" y="127.2">5772</text>
<text x="115.9" y="134.8">IDC Header</text>
<text x="119.7" y="137.1">J3</text>
<text x="128.6" y="134.8">IDC Header</text>
<text x="132.4" y="137.1">J5</text>
<text x="141.3" y="134.8">IDC Header</text>
<text x="145.1" y="137.1">J7</text>
<text x="154" y="134.8">IDC Header</text>
<text x="157.8" y="137.1">J9</text>
<text x="166.7" y="134.8">IDC Header</text>
<text x="170" y="137.1">J11</text>
<text x="179.4" y="134.8">IDC Header</text>
<text x="182.7" y="137.1">J13</text>
<text x="192.1" y="134.8">IDC Header</text>
<text x="195.4" y="137.1">J15</text>
<text x="204.8" y="134.8">IDC Header</text>
<text x="208.1" y="137.1">J17</text>
<text x="221.2" y="132.1">-15V</text>
<text x="220.5" y="142.9">GND</text>
<text x="220.8" y="141">+5V</text>
<text x="220.5" y="145.5">GND</text>
<text x="221" y="148.6">+15V</text>
<text x="31.6" y="155.2">PJ-102AH</text>
<text x="34.8" y="152.9">J1</text>
<text x="115.9" y="153.9">IDC Header</text>
<text x="128.6" y="153.9">IDC Header</text>
<text x="141.3" y="153.9">IDC Header</text>
<text x="154" y="153.9">IDC Header</text>
<text x="166.7" y="153.9">IDC Header</text>
<text x="179.4" y="153.9">IDC Header</text>
<text x="192.1" y="153.9">IDC Header</text>
<text x="221.2" y="151.2">-15V</text>
<text x="45.7" y="158.8">+12V</text>
<text x="119.7" y="156.2">J4</text>
<text x="132.4" y="156.2">J6</text>
<text x="145.1" y="156.2">J8</text>
<text x="157.3" y="156.2">J10</text>
<text x="170" y="156.2">J12</text>
<text x="182.7" y="156.2">J14</text>
<text x="195.4" y="156.2">J16</text>
<text x="45" y="163.4">GND</text>
<text x="31.6" y="170.5">PJ-102AH</text>
<text x="34.8" y="168.1">J2</text>
<text x="156.4" y="168.7">H1</text>
<text x="156.4" y="173.8">H2</text>
<text x="156.8" y="171">MountingHole</text>
<text x="156.4" y="178.8">H3</text>
<text x="156.8" y="176.1">MountingHole</text>
<text x="156.4" y="183.9">H4</text>
<text x="156.8" y="181.1">MountingHole</text>
<text x="156.8" y="186.2">MountingHole</text>
</g>
<g font-size="1.8">
<text x="180.3" y="35.6">+15V</text>
<text x="180.3" y="83.8">-15V</text>
</g>
</svg>
